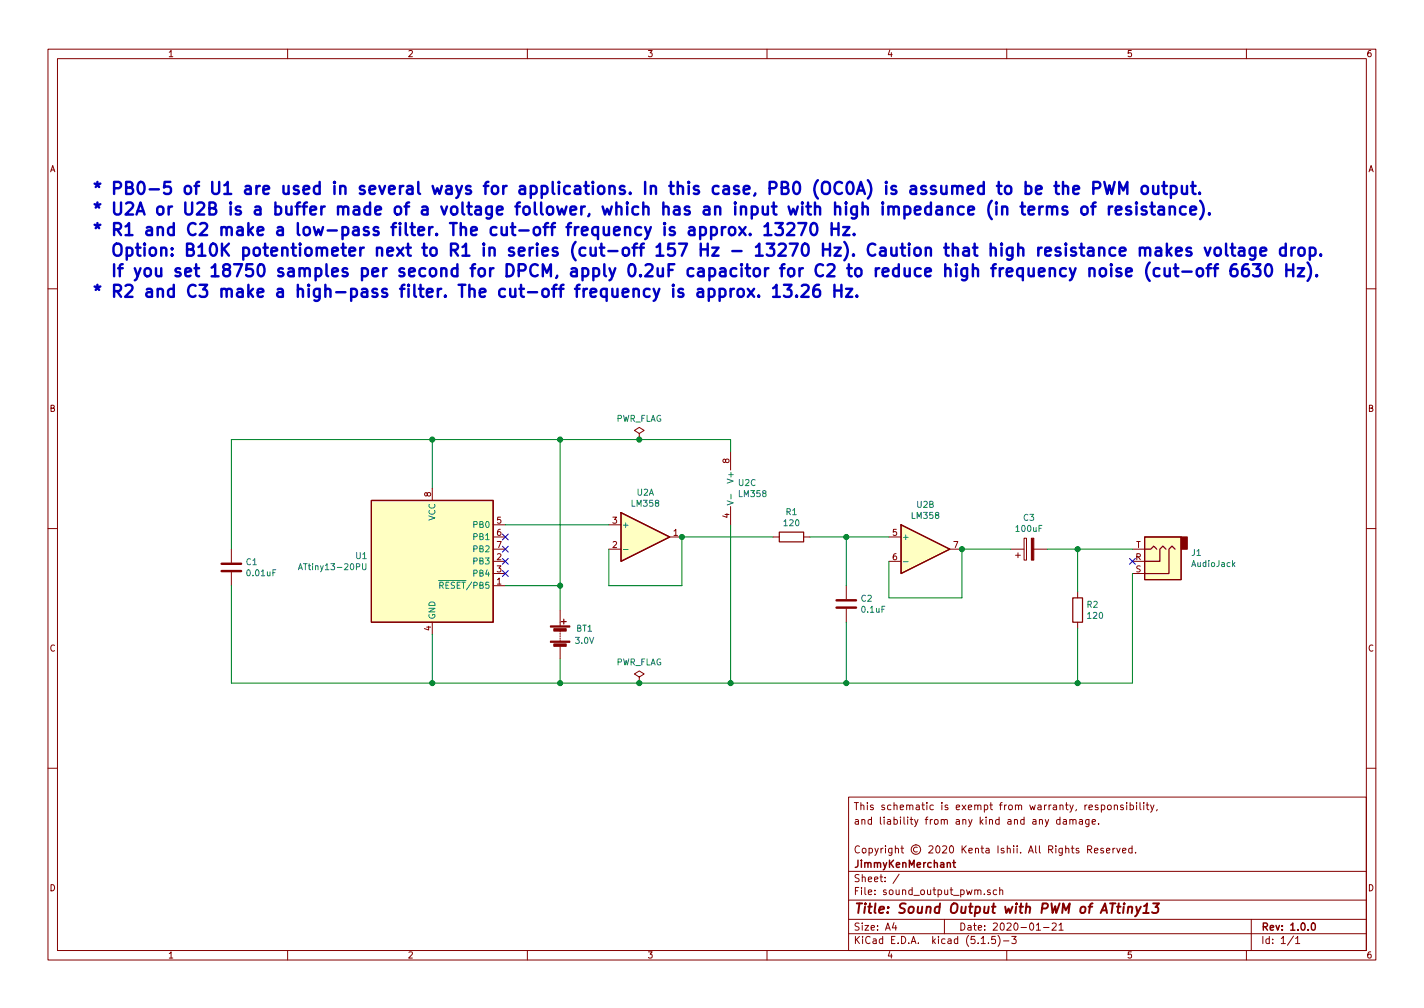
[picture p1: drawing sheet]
<svg xmlns="http://www.w3.org/2000/svg" width="297mm" height="210mm" viewBox="0 0 297 210" stroke-linecap="round" stroke-linejoin="round" font-family="sans-serif">
<g fill="none" stroke="#840000" stroke-width=".21">
<path d="M10 10.3h277v189.9h-277zM12 12.2h273v186.1h-273zM60 10.3v1.9M110 10.3v1.9M160 10.3v1.9M210 10.3v1.9M260 10.3v1.9M10 60.2h2M285 60.2h2M133.3 90.4l1.1-.6-1.1-.7-1 .7 1 .6v1.3M133.3 91.7h.1M152.4 94.2v3.8"/>
<path d="M10 110.3h2M48.3 114.5v2.8M48.3 119.4v2.8M90.2 101.8v2.6M102.9 112h2.5M102.9 117.1h2.5M102.9 114.5h2.5M102.9 119.6h2.5M102.9 109.5h2.5M127 114.5h2.5M127 109.5h2.5M139.7 112h2.5"/>
<path d="M152.4 105.7v3.8M161.3 112h1.3M167.6 112h1.3M185.4 112h2.6M185.4 117.1h2.6M198.1 114.5h2.6M210.8 114.5h2.8M211.8 115.8h1.1M212.3 115.3v1M213.6 112.3h.5v4.5h-.5zM215.6 114.5h2.8M236.2 117.1h2.6"/>
<path d="M236.2 114.5h2.6M236.2 119.6h2.6M285 110.3h2M90.2 129.8v2.5M102.9 122.2h2.5M116.8 127.2v3.4M116.8 131.6v.2M116.8 132.1v.2M116.8 132.6v.2M116.8 133.1v.2M116.8 133.6v.3M116.8 134.9v2.5"/>
<path d="M176.5 122.2v2.8M176.5 127v2.8M224.8 123.4v1.3M224.8 129.8v1.3M133.3 141.2l1.1-.6-1.1-.7-1 .7 1 .6v1.3M133.3 142.5h.1M10 160.2h2M177 166.3h108v32h-108zM218.7 170.9l-.5 1.4-.2 .1M221.1 171l-.4-.1-.3 .3v.6l.3 .1h.4M221.1 170.4v1.5M221.8 171h.6l.1 .9"/>
<path d="M222.5 171.3l-.6 .1-.2 .2 .2 .3h.6M223.2 171.1l.2-.2 .3 .1 .1 .9M223.2 170.9v1M223.8 171.1l.2-.2 .4 .1 .1 .9M225.2 171h.5l.1 .9M225.8 171.3l-.5 .1-.2 .2 .2 .3h.5M226.9 177.2l.7-.1 .1-.2v-.3l-.2-.2h-.6v1.5M227.2 170.9l-.1 1.4-.2 .1h-.4M227.2 171l-.5-.1-.3 .3 .1 .6 .2 .1h.5M227.2 177.2l.5 .7M227.8 171.4l.7-.1-.1-.3-.4-.1-.2 .2 .1 .8h.5M228.3 177.4l.7-.1v-.3l-.5-.1-.2 .2 .1 .7h.6"/>
<path d="M229.2 171.8v.1M229.7 168l.4-.1 .4 .3-.1 .6-.3 .1-.4-.1M229.7 167.9v1.5M230.1 177l-.3-.1-.2 .2 .1 .3 .4 .1v.3h-.5M230.8 177.4l.7-.1-.1-.3-.4-.1-.2 .2 .1 .7h.5M231.1 168l.2-.1 .4 .1v.8l-.2 .1-.4-.1zM232.2 176.9v1M232.4 168l.3-.1 .3 .1 .1 .9M232.4 167.9v1M232.6 176.9l-.4 .3M232.9 176.9l.4 1 .4-1M234.2 177.4l.7-.1-.1-.3-.4-.1-.2 .2v.7h.6"/>
<path d="M234.3 168l-.4-.1-.2 .2 .1 .2 .5 .2v.3h-.6M235 167.4v.2M235 167.9v1M235.7 168l.4-.1 .3 .3v.6l-.3 .1-.4-.1M235.7 167.4v1.5M236.1 177l-.4-.1-.3 .3 .1 .6 .2 .1 .4-.1M236.1 176.4v1.5M236.9 177.8v.1M237.1 167.4v.2M237.1 167.9v1M237.8 167.4v1.3l.2 .2M238.6 167.4v.2"/>
<path d="M238.6 167.9v1M239.1 167.9h.5M239.3 167.4v1.3l.3 .2M240 167.9l.4 1M240.7 167.9l-.5 1.4-.2 .1M241.4 168.8l-.2 .3M285 160.2h2M60 198.3v1.9M110 198.3v1.9M160 198.3v1.9M177 194.8h108M177 191.8h108"/>
<path d="M177 187.8h108M177 181.8h108M186.5 192.5l-.4 1h1M186.8 193v1M187.6 182.3l-1.3 2M197 191.8v3M204.7 196.8h.8M205.3 186.5v.1M206.2 196.7v.1M206.6 185.7l-.4-.1-.2 .2v.2l.6 .2v.3h-.6M207.6 195.3h-.7l-.1 .7 .2-.1 .5 .1 .1 .7-.2 .1-.6-.1M207.9 185.7l-.4-.1-.3 .3 .1 .6h.6"/>
<path d="M208.2 195.1a1.71 1.71 0 0 1 0 2.3M208.5 185.7l.3-.1 .3 .1 .1 .9M208.5 185.1v1.5M209.3 196.3h1.2M210 198.3v1.9M211 195.3h1l-.5 .6 .4 .1v.7l-.2 .1-.7-.1M216.2 193l.4-.5v1.5M216.2 194h.8M217.7 193.5h1.1M219.5 192.7l.5-.2 .3 .2v.3l-.9 1h.9M220.9 193l.4-.5v1.5M220.9 194h.9"/>
<path d="M260 198.3v1.9M261 191.8v6.5M269.8 195.2l-1.2 2M270.3 195.8l.4-.5v1.5M270.3 196.8h.8"/>
</g>
<path d="M198.7 179.9h.6M199 179.4v1.3l.3 .2M273.7 192.6l.3-.1a.86 .86 0 0 1-.1 1.5 1 1 0 0 1-.2-1.4z" fill="none" stroke="#840000" stroke-width=".3"/>
<path d="M235.4 189.3l.3-.2 .4 .1v1.2M235.4 189.1l-.2 1.3M237 189.1l.3 1.3M238 189.1l-.9 1.8-.3 .2M238.5 190.4h1.1M238.6 189l.7-.6-.3 2M240.5 188.4h1.3l-.8 .8a.48 .48 0 0 1 .6 .4v.5l-.2 .2-.8 .1-.3-.1" fill="none" stroke="#840000" stroke-width=".41"/>
<g fill="#ffffc2" stroke="#ffffc2" stroke-width=".21">
<path d="M188 109.5l10.1 5-10.1 5.1z"/>
<path d="M238.8 112h7.6v8.9h-7.6z"/>
<path d="M77.5 104.4h25.4v25.4h-25.4z"/>
<path d="M129.5 106.9l10.2 5.1-10.2 5.1z"/>
</g>
<path d="M77.5 104.4h25.4v25.4h-25.4zM129.5 106.9l10.2 5.1-10.2 5.1zM162.6 111h5v2h-5zM188 109.5l10.1 5-10.1 5.1zM238.8 112h7.6v8.9h-7.6zM238.8 114.5h1.2l.7-.6 .6 .6M243.2 114.5l-.6-.6-.7 .6v2.6h-3.1M245.1 114.5l-.6-.6-.7 .6v5.1h-5M117.1 129.7h1M117.6 129.2v1M223.8 124.7h2v5.1h-2z" fill="none" stroke="#840000" stroke-width=".25"/>
<path d="M62.3 118.8l.4-1.2 .4 1.2M62.4 118.5h.6M75.6 117.6v1l.2 .2h.4l.1-.2v-1M130 114.6h1M151.7 104.5l1.3 .4-1.3 .4M152.5 103.1v1M188.4 117.2h1M257.2 117.7l.4 .5M257.6 117.3l-.5 .5M91.4 121.1h1.3M91.7 122.1h.7l.1-.2-.1-.3-.7-.1v1.2M92 122.1l.5 .6" fill="none" stroke="#008484" stroke-width=".21"/>
<path d="M246.4 112h1.2v2.5h-1.2z" fill="#840000" stroke="#840000" stroke-width=".25"/>
<g fill="#840000" stroke="#840000" stroke-width=".21">
<path d="M114.8 133.7h4.1v.3h-4.1z"/>
<path d="M114.8 130.6h4.1v.2h-4.1z"/>
<path d="M115.5 134.3h2.6v.5h-2.6z"/>
<path d="M115.5 131.1h2.6v.5h-2.6z"/>
<path d="M215.1 112.3h.5v4.5h-.5z"/>
</g>
<path d="M46.2 119.1h4.1M46.2 117.6h4.1M174.5 126.7h4.1M174.5 125.2h4.1" fill="none" stroke="#840000" stroke-width=".51"/>
<g fill="none" stroke="#008400" stroke-width=".21">
<path d="M90.2 91.7v10.1M116.8 91.7v35.5M152.4 94.2v-2.5h-104.1v22.8M105.4 109.5h21.6M152.4 109.5v33M161.3 112h-19.1v10.2h-15.2v-7.7M168.9 112h16.5M176.5 112v10.2M210.8 114.5h-10.1v10.2h-15.3v-7.6M218.4 114.5h17.8M224.8 114.5v8.9M236.2 119.6v22.9h-187.9v-20.3"/>
<path d="M90.2 132.3v10.2M105.4 122.2h11.4M116.8 137.4v5.1M176.5 129.8v12.7M224.8 131.1v11.4"/>
</g>
<g fill="none" stroke="#0000c2" stroke-width=".51">
<path d="M213.9 38.9a.83 .83 0 0 1 1.1 .1v1.2a.79 .79 0 0 1-1.1 .1M213.9 37.9v2.6M216.1 39.6l1.2-.2-.1-.5-.7-.1-.4 .3 .1 1.2 .3 .2 .7-.2M219.9 38.8h1M220.3 37.9v2.2l.1 .2 .5 .2M221.7 39a.62 .62 0 0 1 1.1 .1v1.4M221.7 37.9v2.6M223.9 39.6l1.2-.2-.1-.5-.7-.1-.4 .3 .1 1.2 .3 .2 .7-.2M228.1 39.3h.9a.68 .68 0 0 0 .5-.7 .68 .68 0 0 0-.5-.7h-.9v2.6M230.4 37.9l.6 2.6 .4-1.8 .5 1.8 .6-2.6M238.3 39a.69 .69 0 0 1 1.1 .3v.7a.68 .68 0 0 1-.6 .5 .68 .68 0 0 1-.7-.5zM240.5 38.8l.1 1.5a.66 .66 0 0 0 1-.1"/>
<path d="M241.6 38.8v1.7M242.4 38.8h1M242.8 37.9v2.2l.1 .2 .5 .2M244.2 38.9l.8-.1 .4 .5v.7l-.2 .3-.2 .2-.8-.2M244.2 38.8v2.5M246.5 38.8l.1 1.5a.66 .66 0 0 0 1-.1M247.6 38.8v1.7M248.4 38.8h1M248.8 37.9v2.2l.1 .2 .5 .2M148.3 47.5l.7-.1 .5 .4v.8l-.2 .3-.3 .1-.7-.1M150.6 47.4v1.6M151.3 47.4a.69 .69 0 0 0-.7 .4"/>
<path d="M152.2 47.6a.69 .69 0 0 1 1.2 .2v.8a.68 .68 0 0 1-.7 .5 .68 .68 0 0 1-.7-.5zM154.2 47.4l1.3 1.6M155.5 47.4l-1.3 1.6M156.5 48.8l.1 .1-.1 .1v-.2v.2M159.5 47.2l.7-.7v2.5M159.5 49h1.4M161.7 46.5h1.6l-.8 1a.64 .64 0 0 1 .8 .4v.7l-.2 .3-1 .1-.4-.2M163.5 59.4h1.6l-.8 1a.68 .68 0 0 1 .8 .4v.6l-.5 .5h-.7l-.4-.2M164.3 46.8l.3-.3h.6a.66 .66 0 0 1 .4 1.1l-1.5 1.4h1.6M166.5 46.5h1.7l-1.1 2.5M167.3 59.6l.3-.2h.6a.67 .67 0 0 1 .4 1.1l-1.5 1.4h1.6M169.3 46.8a.6 .6 0 0 1 .6-.3 .6 .6 0 0 1 .5 .5 1.3 1.3 0 0 1-.8 2 1.53 1.53 0 0 1-.3-2.2z"/>
<path d="M170.8 59.4a1.01 1.01 0 0 0-1.2 1.1v.9l.5 .5h.5l.4-.2v-1.1a.85 .85 0 0 0-1.1-.1l-.3 .3M173.5 46.5v2.5M173.5 47.7h1.4M174.1 59.4v2.5M174.9 46.5v2.5M175.5 59.4v2.5M175.9 47.4h1.3l-1.3 1.6h1.3M178.2 48.8v.2l-.2-.1 .2-.1v.2M214.6 43.9l1.1-.2-.1-.5-.7-.1-.3 .3 .1 1.2 .2 .1 .7-.1M216.8 43.1v1.6M217.6 43.1a.69 .69 0 0 0-.8 .5M218.4 43.3a.62 .62 0 0 1 1.1 .1v1.3"/>
<path d="M218.4 43.1v1.6M219.5 43.4l.3-.3 .6 .1 .1 1.5M222.6 43.2l-.6-.1-.4 .3 .1 .4 .9 .2v.6l-.3 .1-.7-.1M225.7 43.3a.69 .69 0 0 1 1.2 .3v.7a.68 .68 0 0 1-.7 .5 .68 .68 0 0 1-.6-.5zM227.6 43.1h.9M228.5 42.2l-.4 .2-.1 .2v2.1M229.3 51.9a.62 .62 0 0 1 1.1 .1v1.3M229.5 56.2a.69 .69 0 0 1 1.2 .2v.7a.68 .68 0 0 1-.7 .6 .68 .68 0 0 1-.6-.6zM231.3 43.1v1.6M231.8 55.1l-.1 .1 .1 .1v-.2v.2M231.8 56v1.6M232 43.1a.64 .64 0 0 0-.7 .5"/>
<path d="M232.6 51.8l-.7-.1-.5 .4v.8l.3 .3 .2 .1 .7-.1M232.7 43.9l1.2-.2-.1-.5-.7-.1-.4 .3 .2 1.2 .2 .1 .7-.1M233.5 40.5v-2.6l.8 1.8 .9-1.8v2.6M233.6 52.5l1.2-.3-.1-.4-.7-.1-.4 .3 .1 1.2 .3 .1 .7-.1M233.8 56.1l-.6-.1-.3 .3 .1 .4 .8 .2 .2 .2-.2 .4-.2 .1-.7-.1M234.9 56.8l1.2-.3-.1-.4-.7-.1-.4 .3 .1 1.2 .3 .1 .7-.1M235.9 43.2l-.6-.1-.4 .3 .1 .4 .9 .2 .1 .3-.1 .3-.3 .1-.7-.1M237.1 42.2l-.2 .2h.3l-.1-.2v.3M237.1 43.1v1.6M237.8 51.9a.65 .65 0 0 1 1.1 .1v1.3M237.8 51.7v1.6M238.9 52l.3-.3 .6 .1 .1 1.5"/>
<path d="M239.1 43.2a.6 .6 0 0 0-1 .2l.2 .4 .6 .1 .3 .4-.1 .3-.2 .1-.8-.1M239.8 54.8a2.84 2.84 0 0 0 0 3.8M239.9 43.1h1M240.3 42.2v2.2l.1 .2 .5 .1M241.1 51.8l.3-.1 .7 .1 .1 .2v1.3M241.7 43.2l.3-.1 .7 .1 .1 1.5M241.9 56.1l-.8-.1-.4 .4v.7l.2 .4 .2 .1 .8-.1M242.2 52.2l-.8 .2a.5 .5 0 0 0-.4 .5 .5 .5 0 0 0 .4 .4l.8-.1M242.8 43.7l-.8 .1a.5 .5 0 0 0-.4 .5 .5 .5 0 0 0 .4 .4l.8-.1M242.9 56v1.3l.2 .2a.68 .68 0 0 0 .9-.1M243.4 50.8v2.5M243.6 52.4l.8 .9"/>
<path d="M244 43.3a.65 .65 0 0 1 1.1 .1v1.3M244 43.1v1.6M244 56v1.6M244.4 51.7l-1 .9M244.9 56h.9M245.2 55.1v2.2l.1 .2 .5 .1M245.3 52.5l1.2-.3-.1-.4-.7-.1-.4 .3 .1 1.2 .3 .1 .7-.1M246.6 56.7h2M247.3 43.2l-.7-.1-.4 .5v.7l.2 .3 .2 .1 .7-.1M248.3 43.9l1.2-.2-.1-.5-.7-.1-.4 .3 .1 1.2 .3 .1 .7-.1M248.4 51.8l-.6-.1-.3 .3 .1 .4 .8 .2 .2 .3-.2 .3-.2 .1-.7-.1M249.8 56.2a.69 .69 0 0 1 1.2 .2v.7a.68 .68 0 0 1-.7 .6 .68 .68 0 0 1-.7-.6z"/>
<path d="M250.2 40.2v.3l-.1-.2 .1-.1v.3M250.3 41.9a2.84 2.84 0 0 1 0 3.8M251.3 51.7l.6 1.6 .6-1.6M251.7 56h.9M252.3 44.5v.2l-.2-.1 .2-.1v.2M252.6 55.1l-.5 .1-.1 .3v2.1M253.1 56h1M253.5 51.9a.69 .69 0 0 1 1.2 .2v.8a.68 .68 0 0 1-.7 .5 .68 .68 0 0 1-.7-.5zM254.1 55.1l-.5 .1-.1 .3v2.1M255.8 50.8v2.2l.3 .3M256.7 51.7h1M257 50.8v2.2l.2 .2 .5 .1"/>
<path d="M257.9 55.1a1.01 1.01 0 0 0-1.2 1.1v.9l.5 .5h.5l.3-.2 .1-.3-.1-.8a.82 .82 0 0 0-1.1-.1l-.2 .3M258.5 51.8l.2-.1 .8 .1 .1 1.5M259.6 52.2l-.9 .2a.5 .5 0 0 0-.3 .5 .5 .5 0 0 0 .3 .4l.9-.1M260.3 55.1a.99 .99 0 0 0-1.2 1.1v.9l.5 .5h.4l.4-.2 .1-.3-.1-.8a.82 .82 0 0 0-1.1-.1l-.2 .3M261.4 55.1h1.5l-.8 1h.4l.3 .2v1.1l-.3 .2h-.8l-.3-.2M261.8 51.7v2a.67 .67 0 0 1-1 .3M261.8 51.8l-.7-.1-.4 .4v.8l.2 .3 .2 .1 .7-.1M262.9 52.5l1.2-.3-.1-.4-.7-.1-.4 .3 .1 1.2 .3 .1 .7-.1M264.1 55.3a.6 .6 0 0 1 .7-.2 .6 .6 0 0 1 .4 .5 1.3 1.3 0 0 1-.7 2 1.53 1.53 0 0 1-.4-2.3zM268.2 51.8a.83 .83 0 0 0-1.1 .1v1.2a.79 .79 0 0 0 1.1 .1M268.2 50.8v2.5M268.3 55.1v2.5"/>
<path d="M268.3 56.3h1.4M269.4 51.7v1.6M269.7 55.1v2.5M270.1 51.7a.64 .64 0 0 0-.7 .4M270.7 56h1.3l-1.3 1.6h1.3M270.9 51.9a.68 .68 0 0 1 .7-.3 .68 .68 0 0 1 .5 .5v.8a.67 .67 0 0 1-.6 .5 .67 .67 0 0 1-.7-.5zM272.7 54.8a2.91 2.91 0 0 1 0 3.8M273.2 51.8l.7-.1 .5 .4v.8l-.2 .3-.3 .1-.7-.1M273.2 51.7v2.5M274.7 57.4l.1 .1-.1 .1v-.2v.2M275.5 53.1l.1 .1-.1 .1v-.2v.2M150.1 60.4l.8-.2 .4 .5v.7l-.2 .4-.2 .1-.8-.1"/>
<path d="M150.1 60.2v2.6M152.4 60.2v1.7M153.1 60.2a.64 .64 0 0 0-.7 .5M153.9 60.5a.68 .68 0 0 1 .7-.3 .68 .68 0 0 1 .5 .5v.7a.67 .67 0 0 1-.6 .5 .67 .67 0 0 1-.7-.5zM156 60.2l1.3 1.7M157.3 60.2l-1.3 1.7M158.3 61.7l.1 .1-.1 .1-.2-.1 .2-.1v.2M161.3 60.1l.7-.7v2.5M161.3 61.9h1.4M166.2 61.7l.1 .1-.1 .1-.2-.1 .2-.1v.2M174.1 60.6h1.4M176.5 60.2h1.3l-1.3 1.7h1.3"/>
<path d="M178.7 61.7l.2 .1-.2 .1-.1-.1 .1-.1v.2"/>
</g>
<g fill="#008400" stroke="#008400" stroke-width=".25">
<circle cx="200.7" cy="114.5" r=".51"/>
<circle cx="224.8" cy="142.5" r=".51"/>
<circle cx="224.8" cy="114.5" r=".51"/>
<circle cx="116.8" cy="122.2" r=".51"/>
<circle cx="116.8" cy="142.5" r=".51"/>
<circle cx="142.2" cy="112" r=".51"/>
<circle cx="116.8" cy="91.7" r=".51"/>
<circle cx="176.5" cy="112" r=".51"/>
<circle cx="152.4" cy="142.5" r=".51"/>
<circle cx="90.2" cy="142.5" r=".51"/>
<circle cx="90.2" cy="91.7" r=".51"/>
<circle cx="176.5" cy="142.5" r=".51"/>
<circle cx="133.4" cy="91.7" r=".51"/>
<circle cx="133.4" cy="142.5" r=".51"/>
</g>
<path d="M104.8 111.4l1.2 1.2M104.8 113.9l1.2 1.3M104.8 116.5l1.2 1.2M104.8 119l1.2 1.2M106 111.4l-1.2 1.2M106 113.9l-1.2 1.3M106 116.5l-1.2 1.2M106 119l-1.2 1.2M235.6 116.5l1.2 1.2M236.8 116.5l-1.2 1.2" fill="none" stroke="#000084" stroke-width=".21"/>
<g font-size="3.5" fill="#0000c2">
<text x="19" y="40.6">* PB0-5 of U1 are used in several ways for applications. In this case, PB0 (OC0A) is assumed to be the PWM output.</text>
<text x="19" y="44.9">* U2A or U2B is a buffer made of a voltage follower, which has an input with high impedance (in terms of resistance).</text>
<text x="19" y="49.2">* R1 and C2 make a low-pass filter. The cut-off frequency is approx. 13270 Hz.</text>
<text x="21" y="53.5">Option: B10K potentiometer next to R1 in series (cut-off 157 Hz - 13270 Hz). Caution that high resistance makes voltage drop.</text>
<text x="21" y="57.8">If you set 18750 samples per second for DPCM, apply 0.2uF capacitor for C2 to reduce high frequency noise (cut-off 6630 Hz).</text>
<text x="19" y="62">* R2 and C3 make a high-pass filter. The cut-off frequency is approx. 13.26 Hz.</text>
</g>
<text font-size="2.8" fill="#840000" x="178" y="190.5">Title: Sound Output with PWM of ATtiny13</text>
<g font-size="2.1" fill="#840000">
<text x="178" y="172">and liability from any kind and any damage.</text>
<text x="178" y="169">This schematic is exempt from warranty, responsibility,</text>
<text x="178" y="178">Copyright © 2020 Kenta Ishii. All Rights Reserved.</text>
<text x="178" y="184">Sheet: /</text>
<text x="178" y="181">JimmyKenMerchant</text>
<text x="178" y="186.7">File: sound_output_pwm.sch</text>
<text x="178" y="196.9">KiCad E.D.A. kicad (5.1.5)-3</text>
<text x="178" y="194.1">Size: A4</text>
<text x="200" y="194.1">Date: 2020-01-21</text>
<text x="263" y="194.1">Rev: 1.0.0</text>
<text x="263" y="196.9">Id: 1/1</text>
</g>
<g font-size="1.8" fill="#840000">
<text x="35" y="11.9">1</text>
<text x="85" y="11.9">2</text>
<text x="135" y="11.9">3</text>
<text x="185" y="11.9">4</text>
<text x="235" y="11.9">5</text>
<text x="285" y="11.9">6</text>
<text x="10.4" y="35.9">A</text>
<text x="285.4" y="35.9">A</text>
<text x="10.4" y="85.9">B</text>
<text x="285.4" y="85.9">B</text>
<text x="152.1" y="96.6" transform="rotate(-90 152.1 96.6)">8</text>
<text x="89.9" y="103.6" transform="rotate(-90 89.9 103.6)">8</text>
<text x="103.7" y="109.2">5</text>
<text x="103.7" y="111.8">6</text>
<text x="127.8" y="109.2">3</text>
<text x="140.5" y="111.8">1</text>
<text x="152.1" y="108" transform="rotate(-90 152.1 108)">4</text>
<text x="186.2" y="111.8">5</text>
<text x="103.7" y="116.8">2</text>
<text x="103.7" y="119.4">3</text>
<text x="103.7" y="114.3">7</text>
<text x="127.8" y="114.3">2</text>
<text x="186.2" y="116.8">6</text>
<text x="198.9" y="114.3">7</text>
<text x="236.9" y="116.8">R</text>
<text x="236.9" y="119.4">S</text>
<text x="237" y="114.3">T</text>
<text x="103.7" y="121.9">1</text>
<text x="89.9" y="131.5" transform="rotate(-90 89.9 131.5)">4</text>
<text x="10.4" y="135.9">C</text>
<text x="285.4" y="135.9">C</text>
<text x="10.4" y="185.9">D</text>
<text x="285.4" y="185.9">D</text>
<text x="35" y="199.9">1</text>
<text x="85" y="199.9">2</text>
<text x="135" y="199.9">3</text>
<text x="185" y="199.9">4</text>
<text x="235" y="199.9">5</text>
<text x="285" y="199.9">6</text>
</g>
<g font-size="1.8" fill="#008484">
<text x="128.4" y="88">PWR_FLAG</text>
<text x="153" y="100.4" transform="rotate(-90 153 100.4)">V+</text>
<text x="154.1" y="101.4">U2C</text>
<text x="131.9" y="105.7">LM358</text>
<text x="132.9" y="103.4">U2A</text>
<text x="154.3" y="103.7">LM358</text>
<text x="164" y="107.4">R1</text>
<text x="191.3" y="105.9">U2B</text>
<text x="90.8" y="108.6" transform="rotate(-90 90.8 108.6)">VCC</text>
<text x="98.9" y="110.1">PB0</text>
<text x="98.9" y="112.6">PB1</text>
<text x="129.7" y="110.1">+</text>
<text x="163.6" y="109.7">120</text>
<text x="188.1" y="112.6">+</text>
<text x="190.3" y="108.2">LM358</text>
<text x="212.1" y="110.9">100uF</text>
<text x="213.5" y="108.6">C3</text>
<text x="51.4" y="117.9">C1</text>
<text x="63.2" y="118.9">ATtiny13-20PU</text>
<text x="74.3" y="116.6">U1</text>
<text x="98.9" y="117.7">PB3</text>
<text x="98.9" y="115.2">PB2</text>
<text x="248.6" y="115.9">J1</text>
<text x="248.7" y="118.3">AudioJack</text>
<text x="51.7" y="120.2">0.01uF</text>
<text x="92.5" y="122.8">RESET/PB5</text>
<text x="98.9" y="120.3">PB4</text>
<text x="179.7" y="125.5">C2</text>
<text x="90.8" y="129.3" transform="rotate(-90 90.8 129.3)">GND</text>
<text x="120.2" y="131.7">BT1</text>
<text x="179.8" y="127.8">0.1uF</text>
<text x="226.8" y="126.8">R2</text>
<text x="227" y="129.1">120</text>
<text x="120.1" y="134.3">3.0V</text>
<text x="128.4" y="138.8">PWR_FLAG</text>
</g>
</svg>
